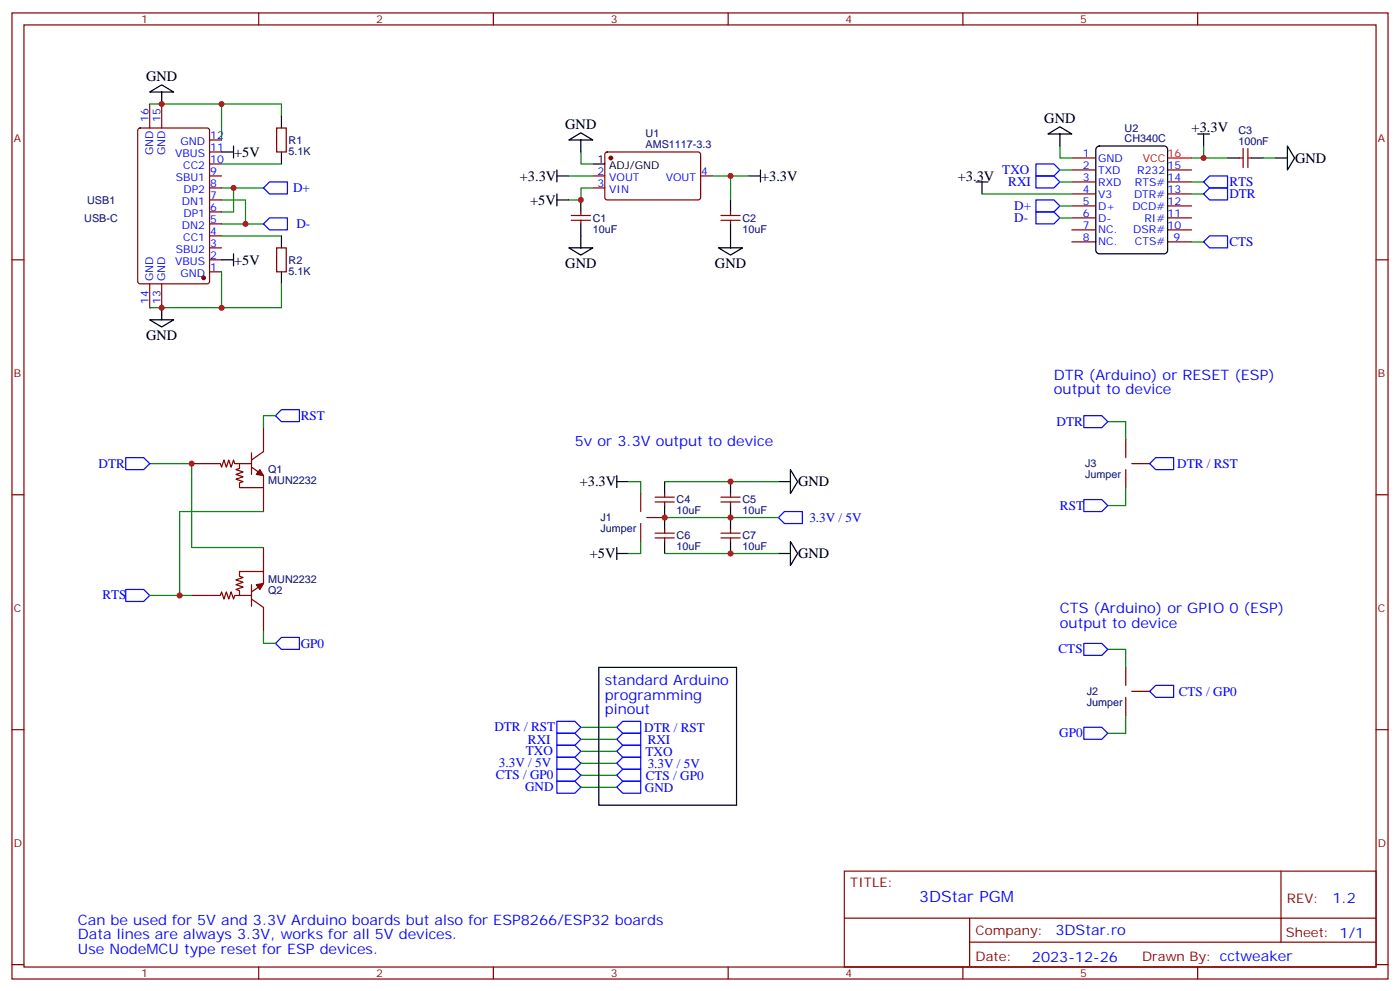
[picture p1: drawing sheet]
<svg xmlns="http://www.w3.org/2000/svg" width="412mm" height="292mm" viewBox="0 0 412 292" stroke-linecap="round" stroke-linejoin="round" font-family="sans-serif">
<g fill="none" stroke="#870000" stroke-width=".35">
<path d="M3.5 3.8h405.4v284.3h-405.4zM7.1 7.3h398.2v277.3h-398.2zM76.2 3.8v3.5M145.3 3.8v3.5M214.5 3.8v3.5M283.6 3.8v3.5M352.8 3.8v3.5M40.8 37.9l.5-.2h19.7l.7 .4v44.7l-.4 .7h-20l-.7-.4v-44.7zM44.1 30.6v7.1M47.6 30.6v7.1M81.5 37.7h2.8v7h-2.8zM61.7 58.8h3.6"/>
<path d="M61.7 55.3h3.6M61.7 51.8h3.6M61.7 48.3h3.6M61.7 44.7h3.6M61.7 41.2h3.6M174.6 55.3h3.6M174.6 51.8h3.6M178.4 44.9l.5-.2 27 .1 .5 .6-.1 13-.6 .4h-27.1l-.4-.7v-12.7zM206.4 51.8h3.5M315.7 50h7.1M315.7 53.6h7.1M315.7 57.1h7.1"/>
<path d="M315.7 46.5h7.1M344 50h7M344 53.6h7M344 57.1h7M365.1 46.5h1.1M366.2 43.7v5.6M367.6 46.5h1.1M367.6 43.7v5.6M3.5 76.5h3.6M61.7 76.5h3.6M61.7 73h3.6M61.7 69.4h3.6"/>
<path d="M61.7 65.9h3.6M61.7 62.4h3.6M81.5 73h2.8v7h-2.8zM168.3 64.8h5.6M168.3 63.4h5.6M171.1 62.4v1M171.1 64.8v1.1M212.4 64.8h5.6M212.4 63.4h5.6M215.2 62.4v1M215.2 64.8v1.1M315.7 60.6h7.1"/>
<path d="M315.7 64.1h7.1M315.7 67.7h7.1M315.7 71.2h7.1M344 60.6h7M344 64.1h7M344 67.7h7M344 71.2h7M405.3 76.5h3.6M44.1 83.5v7.1M47.6 83.5v7.1M61.7 80h3.6M56.4 136.5h8.5l.4 1 .7-2.1 .7 2.1 .7-2.1 .7 2.1 .7-2.1 .3 1.1h5"/>
<path d="M70.6 136.5v1.4l-1.1 .3 2.1 .7-2.1 .7 2.1 .7-2.1 .7 2.1 .7-1 .4v1.4h7v-3.5l-3.5-2.5M74.1 133.3v6.3M77.6 125.9v7l-3.5 2.5M331.6 129.4v5.3M331.6 138.2v5.3M333.4 136.5h5.3M3.5 145.6h3.6M77.6 143.5v7.1M188.7 145.3v5.3M188.7 154.1v5.3M190.5 152.3h5.3M193 158.3h5.6"/>
<path d="M193 156.9h5.6M193 147.7h5.6M193 146.3h5.6M195.8 145.3v1M195.8 147.7v1.1M195.8 155.9v1M195.8 158.3v1.1M212.4 158.3h5.6M212.4 156.9h5.6M212.4 147.7h5.6M212.4 146.3h5.6M215.2 145.3v1"/>
<path d="M215.2 147.7v1.1M215.2 155.9v1M215.2 158.3v1.1M405.3 145.6h3.6M56.4 175.3h8.5l.4-1.1 .7 2.1 .7-2.1 .7 2.1 .7-2.1 .7 2.1 .3-1h5M74.1 174.2l3.5-2.5v-3.5h-7v1.4l1 .4-2.1 .7 2.1 .7-2.1 .7 2.1 .7-2.1 .7 1.1 .3v1.5M74.1 172.1v6.3M74.1 176.3l3.5 2.5v7M77.6 161.1v7.1M331.6 196.4v5.3M3.5 214.8h3.6M331.6 205.2v5.3"/>
<path d="M333.4 203.5h5.3M405.3 214.8h3.6M248.7 256.4h156.6v28.2h-156.6zM377.3 256.4v20.9M248.7 270.2h156.5M285.6 277.3h119.6M285.6 270.2v14.2M3.5 283.9h3.6M76.2 284.6v3.5M145.3 284.6v3.5M214.5 284.6v3.5M283.6 284.6v3.5"/>
<path d="M352.8 284.6v3.5M405.3 283.9h3.6"/>
</g>
<g fill="none" stroke="#008700" stroke-width=".35">
<path d="M44.1 30.6h21.2v10.6M65.3 30.6h17.6v3.5M65.3 58.8h7v7.1h-7M65.3 55.3h3.5v7.1h-3.5M65.3 48.3h17.6M68.8 55.3h8.8M167.6 51.8h7M171.1 44.7v3.6h3.5M174.6 55.3h-3.5v3.5h-3.5M209.9 51.8h10.6M215.2 51.8v7M289.3 57.1h26.4"/>
<path d="M312.2 43v3.5h3.5M312.2 53.6h3.5M312.2 50h3.5M351 53.6h3.5M351 57.1h3.5M354.5 43v3.5h-3.5M354.5 46.5h7.1M372.2 46.5h3.5M65.3 69.4h17.6M72.3 65.9h5.3M312.2 64.1h3.5M312.2 60.6h3.5"/>
<path d="M351 71.2h3.5M65.3 80v10.6h-21.2M82.9 83.5v7.1h-17.6M44.1 136.5h12.3v24.6h21.2M81.1 122.3h-3.5v3.6M326.3 124.1h5.3v5.3M77.6 150.6h-24.7v24.7h3.5M185.2 141.7h3.5v3.6M188.7 159.4v3.5h-3.5M195.8 152.3h33.5M195.8 141.7h33.5M331.6 143.5v5.3h-5.3"/>
<path d="M44.1 175.3h8.8M195.8 162.9h33.5M77.6 185.8v3.6h3.5M326.3 191.1h5.3v5.3M171.1 217.6h10.6M171.1 214.1h10.6M331.6 210.5v5.3h-5.3M171.1 231.7h10.6M171.1 228.2h10.6M171.1 221.1h10.6M171.1 224.6h10.6"/>
</g>
<g fill="none" stroke="#00f" stroke-width=".35">
<path d="M77.6 55.3l1.8-1.7h5.3v3.5h-5.3zM305.2 58.8h5.2l1.8 1.8-1.8 1.8h-5.2zM305.2 48.3h5.2l1.8 1.7-1.8 1.8h-5.2zM305.2 51.8h5.2l1.8 1.8-1.8 1.7h-5.2zM354.5 53.6l1.8-1.8h5.3v3.5h-5.3zM354.5 57.1l1.8-1.8h5.3v3.5h-5.3zM77.6 65.9l1.8-1.8h5.3v3.6h-5.3zM305.2 62.4h5.2l1.8 1.7-1.8 1.8h-5.2zM354.5 71.2l1.8-1.8h5.3v3.6h-5.3zM37 134.7h5.3l1.8 1.8-1.8 1.7h-5.3zM81.1 122.3l1.8-1.7h5.3v3.5h-5.3zM319.3 122.3h5.3l1.7 1.8-1.7 1.8h-5.3z"/>
<path d="M338.7 136.5l1.7-1.8h5.3v3.5h-5.3zM229.3 152.3l1.8-1.7h5.3v3.5h-5.3zM319.3 147h5.3l1.7 1.8-1.7 1.8h-5.3zM37 173.5h5.3l1.8 1.8-1.8 1.7h-5.3zM81.1 189.4l1.8-1.8h5.3v3.5h-5.3zM319.3 189.4h5.3l1.7 1.7-1.7 1.8h-5.3zM164 212.3h5.3l1.8 1.8-1.8 1.7h-5.3zM164 219.4h5.3l1.8 1.7-1.8 1.8h-5.3zM164 215.8h5.3l1.8 1.8-1.8 1.8h-5.3zM181.7 217.6l1.7-1.8h5.3v3.6h-5.3zM183.4 219.4h5.3v3.5h-5.3l-1.7-1.8zM183.4 212.3h5.3v3.5h-5.3l-1.7-1.7z"/>
<path d="M319.3 214.1h5.3l1.7 1.7-1.7 1.8h-5.3zM338.7 203.5l1.7-1.8h5.3v3.5h-5.3zM164 222.9h5.3l1.8 1.7-1.8 1.8h-5.3zM164 226.4h5.3l1.8 1.8-1.8 1.7h-5.3zM164 229.9h5.3l1.8 1.8-1.8 1.8h-5.3zM181.7 231.7l1.7-1.8h5.3v3.6h-5.3zM181.7 228.2l1.7-1.8h5.3v3.5h-5.3zM181.7 224.6l1.7-1.7h5.3v3.5h-5.3z"/>
</g>
<g fill="#870000" stroke="#870000" stroke-width=".35">
<path d="M76.6 138.2l1 1.8-2.1-.4z"/>
<path d="M75.5 172.1l2.1-.4-1 1.8z"/>
<circle cx="60" cy="81.8" r=".53"/>
<circle cx="179.9" cy="46.5" r=".53"/>
</g>
<path d="M344 46.5h7" fill="none" stroke="#f00" stroke-width=".35"/>
<g fill="none" stroke="#000" stroke-width=".35">
<path d="M44.1 27.1l3.5-2.1 3.6 2.1zM47.6 27.1v3.5M82.9 34.1v3.6M308.7 39.4l3.5-2.1 3.5 2.1zM312.2 39.4v3.6M352.8 39.4h3.5M354.5 39.4v3.6M65.3 44.7h3.5M68.8 43v3.5M82.9 44.7v3.6M164 51.8h3.6M164 50v3.6"/>
<path d="M164 57.1v3.5M164 58.8h3.6M167.6 41.2l3.5-2.1 3.5 2.1zM171.1 41.2v3.5M171.1 58.8v3.6M174.6 48.3h3.6M215.2 58.8v3.6M220.5 51.8h3.5M224 50v3.6M287.5 53.6h3.5M289.3 53.6v3.5M323 43.4l.8-.4h19.1l.9 .4 .2 .6v29.7l-.5 .8-.6 .2h-19.1l-.8-.5-.2-.5v-29.7z"/>
<path d="M361.6 46.5h3.5M368.7 46.5h3.5M375.7 46.5h3.5M379.2 43l2.2 3.5-2.2 3.5zM65.3 76.5h3.5M68.8 74.7v3.5M82.9 69.4v3.6M167.6 73h7l-3.5 2.1zM171.1 65.9v7.1M211.7 73h7l-3.5 2.1zM215.2 65.9v7.1M44.1 94.1h7.1l-3.6 2.1z"/>
<path d="M47.6 90.6v3.5M82.9 80v3.5M181.7 140v3.5M232.8 138.2l2.1 3.5-2.1 3.6zM181.7 141.7h3.5M195.8 141.7v3.6M195.8 148.8v7.1M195.8 159.4v3.5M215.2 141.7v3.6M215.2 148.8v7.1M215.2 159.4v3.5M229.3 141.7h3.5"/>
<path d="M232.8 159.4l2.1 3.5-2.1 3.5zM181.7 161.1v3.6M181.7 162.9h3.5M229.3 162.9h3.5M176.4 196.4h40.6v40.6h-40.6z"/>
</g>
<g fill="#c00">
<circle cx="68.8" cy="55.3" r=".88"/>
<circle cx="72.3" cy="65.9" r=".88"/>
<circle cx="56.4" cy="136.5" r=".88"/>
<circle cx="354.5" cy="46.5" r=".88"/>
<circle cx="52.9" cy="175.3" r=".88"/>
<circle cx="195.8" cy="152.3" r=".88"/>
<circle cx="215.2" cy="152.3" r=".88"/>
<circle cx="215.2" cy="162.9" r=".88"/>
<circle cx="215.2" cy="141.7" r=".88"/>
<circle cx="171.1" cy="58.8" r=".88"/>
<circle cx="215.2" cy="51.8" r=".88"/>
<circle cx="47.6" cy="30.6" r=".88"/>
<circle cx="47.6" cy="90.6" r=".88"/>
<circle cx="65.3" cy="30.6" r=".88"/>
<circle cx="65.3" cy="90.6" r=".88"/>
</g>
<text font-size="4.6" fill="#00f" x="270.8" y="265.4">3DStar PGM</text>
<g font-size="4.2">
<text x="43" y="23.9">GND</text>
<text x="166.5" y="38">GND</text>
<text x="307.6" y="36.2">GND</text>
<text x="351" y="38.7">+3.3V</text>
<text x="69" y="46.1">+5V</text>
<text x="381.5" y="47.9">GND</text>
<text x="153.1" y="53.2">+3.3V</text>
<text x="224.2" y="53.2">+3.3V</text>
<text x="282.2" y="53.2">+3.3V</text>
<text x="156.2" y="60.3">+5V</text>
<text x="69" y="77.9">+5V</text>
<text x="166.5" y="79">GND</text>
<text x="210.6" y="79">GND</text>
<text x="43" y="100.2">GND</text>
<text x="170.8" y="143.2">+3.3V</text>
<text x="235.1" y="143.2">GND</text>
<text x="173.7" y="164.3">+5V</text>
<text x="235.1" y="164.3">GND</text>
</g>
<g font-size="4.2" fill="#00f">
<text x="310.4" y="111.8">DTR (Arduino) or RESET (ESP)</text>
<text x="310.4" y="116">output to device</text>
<text x="169.3" y="131.2">5v or 3.3V output to device</text>
<text x="312.2" y="180.6">CTS (Arduino) or GPIO 0 (ESP)</text>
<text x="312.2" y="184.8">output to device</text>
<text x="178.2" y="201.7">standard Arduino</text>
<text x="178.2" y="206">programming</text>
<text x="178.2" y="210.2">pinout</text>
<text x="392.5" y="265.7">1.2</text>
<text x="22.9" y="272.3">Can be used for 5V and 3.3V Arduino boards but also for ESP8266/ESP32 boards</text>
<text x="310.9" y="275.2">3DStar.ro</text>
<text x="22.9" y="276.5">Data lines are always 3.3V, works for all 5V devices.</text>
<text x="22.9" y="280.7">Use NodeMCU type reset for ESP devices.</text>
<text x="304" y="283">2023-12-26</text>
</g>
<g font-size="3.9" fill="#00f">
<text x="295.3" y="51.3">TXO</text>
<text x="86.3" y="56.5">D+</text>
<text x="297" y="54.9">RXI</text>
<text x="362.2" y="54.9">RTS</text>
<text x="362.2" y="58.4">DTR</text>
<text x="298.8" y="61.9">D+</text>
<text x="298.8" y="65.4">D-</text>
<text x="87.3" y="67.1">D-</text>
<text x="362.2" y="72.5">CTS</text>
<text x="88.6" y="123.7">RST</text>
<text x="311.2" y="125.3">DTR</text>
<text x="29" y="137.6">DTR</text>
<text x="346.8" y="137.7">DTR / RST</text>
<text x="238.4" y="153.6">3.3V / 5V</text>
<text x="312.2" y="150">RST</text>
<text x="30.2" y="176.4">RTS</text>
<text x="88.6" y="190.7">GP0</text>
<text x="311.8" y="192.3">CTS</text>
<text x="347.2" y="204.8">CTS / GP0</text>
<text x="145.6" y="215.3">DTR / RST</text>
<text x="189.8" y="215.3">DTR / RST</text>
<text x="155.5" y="218.8">RXI</text>
<text x="190.8" y="218.9">RXI</text>
<text x="312" y="217">GP0</text>
<text x="147" y="225.9">3.3V / 5V</text>
<text x="154.9" y="222.4">TXO</text>
<text x="190.2" y="222.4">TXO</text>
<text x="190.8" y="225.9">3.3V / 5V</text>
<text x="146" y="229.4">CTS / GP0</text>
<text x="154.7" y="232.9">GND</text>
<text x="190" y="233">GND</text>
<text x="190.2" y="229.5">CTS / GP0</text>
</g>
<g font-size="3.9" fill="#800">
<text x="250.5" y="261">TITLE:</text>
<text x="379.1" y="265.7">REV:</text>
<text x="287.4" y="275.2">Company:</text>
<text x="378.7" y="275.8">Sheet: 1/1</text>
<text x="287.4" y="282.9">Date:</text>
<text x="336.4" y="282.9">Drawn By: cctweaker</text>
</g>
<g font-size="3.2" fill="#800">
<text x="41.6" y="6.8">1</text>
<text x="110.8" y="6.8">2</text>
<text x="179.9" y="6.8">3</text>
<text x="249.1" y="6.8">4</text>
<text x="318.2" y="6.8">5</text>
<text x="4.1" y="41.9">A</text>
<text x="405.9" y="41.9">A</text>
<text x="4.1" y="111.1">B</text>
<text x="405.9" y="111.1">B</text>
<text x="4.1" y="180.2">C</text>
<text x="405.9" y="180.2">C</text>
<text x="4.1" y="249.3">D</text>
<text x="405.9" y="249.3">D</text>
<text x="41.6" y="287.6">1</text>
<text x="110.8" y="287.6">2</text>
<text x="179.9" y="287.6">3</text>
<text x="249.1" y="287.6">4</text>
<text x="318.2" y="287.6">5</text>
</g>
<g font-size="3.2" fill="#00f">
<text x="43.7" y="35.9" transform="rotate(-90 43.7 35.9)">16</text>
<text x="47.3" y="35.9" transform="rotate(-90 47.3 35.9)">15</text>
<text x="61.9" y="40.9">12</text>
<text x="45.2" y="45.7" transform="rotate(-90 45.2 45.7)">GND</text>
<text x="48.7" y="45.7" transform="rotate(-90 48.7 45.7)">GND</text>
<text x="51.6" y="46.1">VBUS</text>
<text x="53.1" y="42.6">GND</text>
<text x="61.9" y="47.9">10</text>
<text x="61.9" y="44.4">11</text>
<text x="319" y="46.1">1</text>
<text x="323.5" y="47.6">GND</text>
<text x="51.7" y="53.2">SBU1</text>
<text x="54" y="49.7">CC2</text>
<text x="61.9" y="51.4">9</text>
<text x="176" y="51.4">2</text>
<text x="179.5" y="53.2">VOUT</text>
<text x="196.1" y="53.2">VOUT</text>
<text x="206.6" y="51.4">4</text>
<text x="319" y="53.2">3</text>
<text x="319" y="49.7">2</text>
<text x="323.5" y="51.1">TXD</text>
<text x="335" y="51.1">R232</text>
<text x="344" y="49.7">15</text>
<text x="344" y="53.2">14</text>
<text x="54.1" y="56.7">DP2</text>
<text x="61.9" y="58.5">7</text>
<text x="61.9" y="55">8</text>
<text x="176" y="55">3</text>
<text x="179.5" y="56.7">VIN</text>
<text x="319" y="56.7">4</text>
<text x="323.5" y="58.1">V3</text>
<text x="323.5" y="54.6">RXD</text>
<text x="334" y="58.1">DTR#</text>
<text x="334.3" y="54.6">RTS#</text>
<text x="344" y="56.7">13</text>
<text x="53.6" y="60.3">DN1</text>
<text x="54.1" y="63.8">DP1</text>
<text x="61.9" y="65.5">5</text>
<text x="61.9" y="62">6</text>
<text x="319" y="63.8">6</text>
<text x="319" y="60.3">5</text>
<text x="323.5" y="65.2">D-</text>
<text x="323.5" y="61.7">D+</text>
<text x="333.6" y="61.7">DCD#</text>
<text x="337.1" y="65.2">RI#</text>
<text x="344" y="60.3">12</text>
<text x="344" y="63.8">11</text>
<text x="53.6" y="67.3">DN2</text>
<text x="54" y="70.8">CC1</text>
<text x="61.9" y="69.1">4</text>
<text x="319" y="70.8">8</text>
<text x="319" y="67.3">7</text>
<text x="323.5" y="68.7">NC.</text>
<text x="333.8" y="68.7">DSR#</text>
<text x="344" y="67.3">10</text>
<text x="345.7" y="70.8">9</text>
<text x="51.6" y="77.9">VBUS</text>
<text x="51.7" y="74.4">SBU2</text>
<text x="61.9" y="76.1">2</text>
<text x="61.9" y="72.6">3</text>
<text x="323.5" y="72.2">NC.</text>
<text x="334.3" y="72.2">CTS#</text>
<text x="45.2" y="82.8" transform="rotate(-90 45.2 82.8)">GND</text>
<text x="48.7" y="82.8" transform="rotate(-90 48.7 82.8)">GND</text>
<text x="53.1" y="81.4">GND</text>
<text x="61.9" y="79.7">1</text>
<text x="43.7" y="89.3" transform="rotate(-90 43.7 89.3)">14</text>
<text x="47.3" y="89.3" transform="rotate(-90 47.3 89.3)">13</text>
</g>
<g font-size="3.2" fill="#000080">
<text x="190.2" y="40.3">U1</text>
<text x="331.3" y="41.9">CH340C</text>
<text x="331.3" y="38.7">U2</text>
<text x="364.8" y="39.5">C3</text>
<text x="85" y="45.5">5.1K</text>
<text x="85" y="42.4">R1</text>
<text x="190.2" y="43.5">AMS1117-3.3</text>
<text x="364.8" y="42.6">100nF</text>
<text x="25.7" y="60">USB1</text>
<text x="24.8" y="65.2">USB-C</text>
<text x="174.6" y="65.2">C1</text>
<text x="218.7" y="65.2">C2</text>
<text x="174.6" y="68.5">10uF</text>
<text x="218.7" y="68.5">10uF</text>
<text x="85" y="77.6">R2</text>
<text x="85" y="80.8">5.1K</text>
<text x="319.6" y="137.5">J3</text>
<text x="79" y="142.6">MUN2232</text>
<text x="79" y="139.4">Q1</text>
<text x="319.6" y="140.7">Jumper</text>
<text x="199.3" y="148.1">C4</text>
<text x="218.7" y="148.1">C5</text>
<text x="176.9" y="153.5">J1</text>
<text x="199.3" y="151.4">10uF</text>
<text x="218.7" y="151.4">10uF</text>
<text x="176.9" y="156.7">Jumper</text>
<text x="199.3" y="161.9">10uF</text>
<text x="199.3" y="158.8">C6</text>
<text x="218.7" y="161.9">10uF</text>
<text x="218.7" y="158.7">C7</text>
<text x="79" y="171.6">MUN2232</text>
<text x="79" y="174.8">Q2</text>
<text x="320.2" y="207.8">Jumper</text>
<text x="320.2" y="204.6">J2</text>
</g>
<g font-size="3.2">
<text x="176" y="47.9">1</text>
<text x="179.5" y="49.7">ADJ/GND</text>
</g>
<g font-size="3.2" fill="#f00">
<text x="336.7" y="47.6">VCC</text>
<text x="344" y="46.1">16</text>
</g>
</svg>
